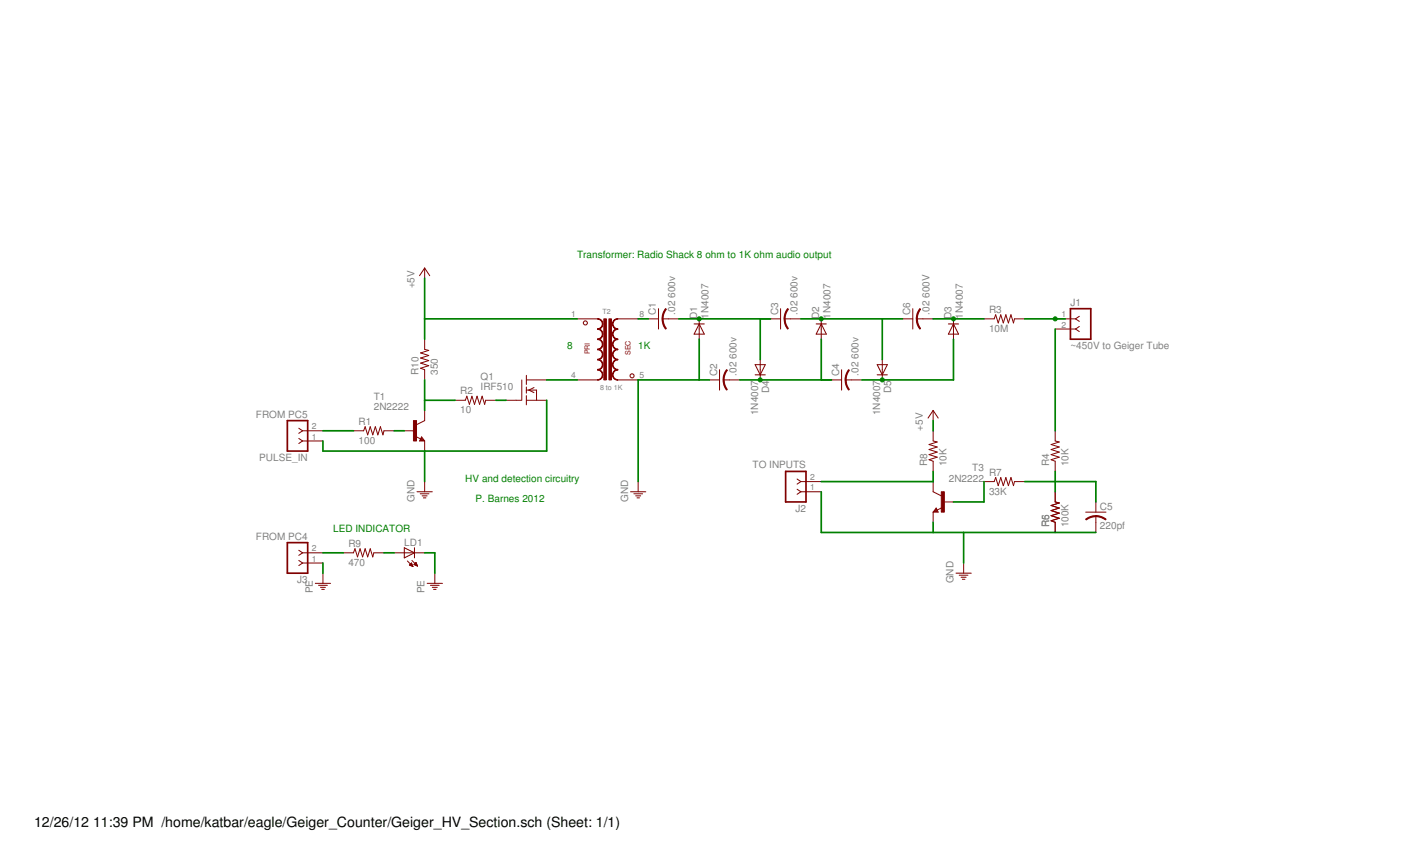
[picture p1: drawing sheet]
<svg xmlns="http://www.w3.org/2000/svg" width="356mm" height="216mm" viewBox="0 0 356 216" stroke-linecap="round" stroke-linejoin="round" font-family="sans-serif">
<g fill="#800000" stroke="#800000" stroke-width=".25">
<path d="M95.9 107.5h2.5z"/>
<path d="M88.3 107.5h2.5z"/>
<path d="M91.2 106.5l-.4 1z"/>
<path d="M91.2 106.5l.6 2z"/>
<path d="M92.5 106.5l-.7 2z"/>
<path d="M92.5 106.5l.6 2z"/>
<path d="M93.7 106.5l-.6 2z"/>
<path d="M93.7 106.5l.7 2z"/>
<path d="M95 106.5l-.6 2z"/>
<path d="M95 106.5l.6 2z"/>
<path d="M95.9 107.5l-.3 1z"/>
<path d="M101 107.5h2.5z"/>
<path d="M106 110.1v2.5z"/>
<path d="M106 102.4v2.6z"/>
<path d="M104 106l2-1z"/>
<path d="M105.3 109l.7 1.1z"/>
<path d="M104.8 110.1h1.2z"/>
<path d="M105.3 109l-.5 1.1z"/>
<path d="M103.8 108.9l1.2 .7z"/>
<path d="M105 109.9h.8z"/>
<path d="M105.3 109.3l.5 .6z"/>
<path d="M105.3 109.3l-.3 .5z"/>
<path d="M105 109.8h.4z"/>
<path d="M105.3 109.6l.1 .2z"/>
<path d="M106 66.9v2.5z"/>
<path d="M106 66.9l1.3 1.9z"/>
<path d="M106 66.9l-1.2 1.9z"/>
<path d="M121.3 99.9h2.5z"/>
<path d="M113.7 99.9h2.5z"/>
<path d="M116.6 98.9l-.4 1z"/>
<path d="M116.6 98.9l.6 2z"/>
<path d="M117.9 98.9l-.7 2z"/>
<path d="M117.9 98.9l.6 2z"/>
<path d="M119.1 98.9l-.6 2z"/>
<path d="M119.1 98.9l.7 2z"/>
<path d="M120.4 98.9l-.6 2z"/>
<path d="M120.4 98.9l.6 2z"/>
<path d="M121.3 99.9l-.3 1z"/>
<path d="M131.4 94.8h5.1z"/>
<path d="M131.4 99.9h5.1z"/>
<path d="M126.4 99.9h2.5z"/>
<path d="M128.9 99.9h1.3z"/>
<path d="M131.4 96.6v.8z"/>
<path d="M131.4 97.4v.7z"/>
<path d="M131.4 93.7v2.3z"/>
<path d="M132.1 97.4l1.2-.7z"/>
<path d="M132.1 97.4l1.2 .6z"/>
<path d="M131.4 97.4h.7z"/>
<path d="M132.1 97.4h1.9z"/>
<path d="M134 97.4v2.5z"/>
<path d="M131.4 98.8v2.2z"/>
<path d="M130.3 94.8v5.1z"/>
<path d="M154.3 79.6h5.1z"/>
<path d="M144.1 79.6h5.1z"/>
<path d="M144.1 94.8h5.1z"/>
<path d="M154.3 94.8h5.1z"/>
<path d="M164.4 77v5.1z"/>
<path d="M165.5 79.6h1.5z"/>
<path d="M161.9 79.6h2.5z"/>
<path d="M167 79.6h2.5z"/>
<path d="M179.7 92.3v5.1z"/>
<path d="M180.7 94.8h1.5z"/>
<path d="M177.1 94.8h2.6z"/>
<path d="M182.2 94.8h2.6z"/>
<path d="M194.9 77v5.1z"/>
<path d="M195.9 79.6h1.6z"/>
<path d="M192.4 79.6h2.5z"/>
<path d="M197.5 79.6h2.5z"/>
<path d="M210.2 92.3v5.1z"/>
<path d="M211.2 94.8h1.5z"/>
<path d="M207.6 94.8h2.6z"/>
<path d="M212.7 94.8h2.5z"/>
<path d="M253.3 79.6h2.6z"/>
<path d="M245.7 79.6h2.6z"/>
<path d="M248.6 78.6l-.3 1z"/>
<path d="M248.6 78.6l.7 2z"/>
<path d="M249.9 78.6l-.6 2z"/>
<path d="M249.9 78.6l.6 2z"/>
<path d="M251.2 78.6l-.7 2z"/>
<path d="M251.2 78.6l.6 2z"/>
<path d="M252.5 78.6l-.7 2z"/>
<path d="M252.5 78.6l.6 2z"/>
<path d="M253.3 79.6l-.2 1z"/>
<path d="M75.6 110.1h5z"/>
<path d="M75.6 107.5h5z"/>
<path d="M74.6 109.4l1 .7z"/>
<path d="M74.6 110.7l1-.6z"/>
<path d="M74.6 106.9l1 .6z"/>
<path d="M74.6 108.2l1-.7z"/>
<path d="M263.5 79.6h5.1z"/>
<path d="M263.5 82.1h5.1z"/>
<path d="M268.6 79.6l.9 .6z"/>
<path d="M268.6 79.6l.9-.6z"/>
<path d="M268.6 82.1l.9 .7z"/>
<path d="M268.6 82.1l.9-.6z"/>
<path d="M263.5 107.5v2.6z"/>
<path d="M263.5 115.1v2.6z"/>
<path d="M262.5 114.7l1 .4z"/>
<path d="M262.5 114.7l2-.6z"/>
<path d="M262.5 113.5l2 .6z"/>
<path d="M262.5 113.5l2-.7z"/>
<path d="M262.5 112.2l2 .6z"/>
<path d="M262.5 112.2l2-.6z"/>
<path d="M262.5 111l2 .6z"/>
<path d="M262.5 111l2-.7z"/>
<path d="M263.5 110.1l1 .2z"/>
<path d="M263.5 122.7v2.6z"/>
<path d="M263.5 130.4v2.5z"/>
<path d="M262.5 130l1 .4z"/>
<path d="M262.5 130l2-.7z"/>
<path d="M262.5 128.7l2 .6z"/>
<path d="M262.5 128.7l2-.6z"/>
<path d="M262.5 127.4l2 .7z"/>
<path d="M262.5 127.4l2-.6z"/>
<path d="M262.5 126.2l2 .6z"/>
<path d="M262.5 126.2l2-.7z"/>
<path d="M263.5 125.3l1 .2z"/>
<path d="M271.1 127.8h5.1z"/>
<path d="M273.7 128.8v1.6z"/>
<path d="M273.7 125.3v2.5z"/>
<path d="M273.7 130.4v2.5z"/>
<path d="M227.9 77v5.1z"/>
<path d="M229 79.6h1.5z"/>
<path d="M225.4 79.6h2.5z"/>
<path d="M230.5 79.6h2.5z"/>
<path d="M240.6 140.5v2.6z"/>
<path d="M238.7 143.1h3.8z"/>
<path d="M239.5 143.6h2.2z"/>
<path d="M240 144.1h1.3z"/>
<path d="M240.3 144.6h.7z"/>
<path d="M253.3 120.2h2.6z"/>
<path d="M245.7 120.2h2.6z"/>
<path d="M248.6 119.2l-.3 1z"/>
<path d="M248.6 119.2l.7 2z"/>
<path d="M249.9 119.2l-.6 2z"/>
<path d="M249.9 119.2l.6 2z"/>
<path d="M251.2 119.2l-.7 2z"/>
<path d="M251.2 119.2l.6 2z"/>
<path d="M252.5 119.2l-.7 2z"/>
<path d="M252.5 119.2l.6 2z"/>
<path d="M253.3 120.2l-.2 1z"/>
<path d="M235.6 125.3h2.5z"/>
<path d="M233 127.8v2.6z"/>
<path d="M233 120.2v2.5z"/>
<path d="M233 122.7l2.1 1.1z"/>
<path d="M233.8 126.8l-.8 1z"/>
<path d="M233 127.8h1.3z"/>
<path d="M233.8 126.8l.5 1z"/>
<path d="M234 127.3l1.2-.6z"/>
<path d="M233.3 127.7h.7z"/>
<path d="M233.8 127.1l-.5 .6z"/>
<path d="M233.8 127.1l.2 .5z"/>
<path d="M233.7 127.6h.3z"/>
<path d="M233.8 127.3l-.1 .3z"/>
<path d="M233 102.4v2.6z"/>
<path d="M233 102.4l1.3 1.9z"/>
<path d="M233 102.4l-1.3 1.9z"/>
<path d="M200 122.7h5.1z"/>
<path d="M200 120.2h5.1z"/>
<path d="M199 122.1l1 .6z"/>
<path d="M199 123.4l1-.7z"/>
<path d="M199 119.6l1 .6z"/>
<path d="M199 120.8l1-.6z"/>
<path d="M106 120.2v2.5z"/>
<path d="M104.1 122.7h3.8z"/>
<path d="M104.9 123.3h2.2z"/>
<path d="M105.4 123.8h1.3z"/>
<path d="M105.7 124.3h.7z"/>
<path d="M159.4 120.2v2.5z"/>
<path d="M157.5 122.7h3.8z"/>
<path d="M158.3 123.3h2.2z"/>
<path d="M158.7 123.8h1.3z"/>
<path d="M159.1 124.3h.6z"/>
<path d="M106 84.7v2.5z"/>
<path d="M106 92.3v2.5z"/>
<path d="M105 91.9l1 .4z"/>
<path d="M105 91.9l2.1-.6z"/>
<path d="M105 90.6l2.1 .7z"/>
<path d="M105 90.6l2.1-.6z"/>
<path d="M105 89.4l2.1 .6z"/>
<path d="M105 89.4l2.1-.7z"/>
<path d="M105 88.1l2.1 .6z"/>
<path d="M105 88.1l2.1-.6z"/>
<path d="M106 87.2l1.1 .3z"/>
<path d="M233 107.5v2.6z"/>
<path d="M233 115.1v2.6z"/>
<path d="M232 114.7l1 .4z"/>
<path d="M232 114.7l2-.6z"/>
<path d="M232 113.5l2 .6z"/>
<path d="M232 113.5l2-.7z"/>
<path d="M232 112.2l2 .6z"/>
<path d="M232 112.2l2-.6z"/>
<path d="M232 111l2 .6z"/>
<path d="M232 111l2-.7z"/>
<path d="M233 110.1l1 .2z"/>
<path d="M174.6 82.1v2.6z"/>
<path d="M174.6 79.6v2.5z"/>
<path d="M174.6 80.9l1.3 2.5z"/>
<path d="M174.6 80.9l-1.3 2.5z"/>
<path d="M173.3 80.9h1.3z"/>
<path d="M173.3 83.4h2.6z"/>
<path d="M174.6 80.9h1.3z"/>
<path d="M205.1 82.1v2.6z"/>
<path d="M205.1 79.6v2.5z"/>
<path d="M205.1 80.9l1.3 2.5z"/>
<path d="M205.1 80.9l-1.3 2.5z"/>
<path d="M203.8 80.9h1.3z"/>
<path d="M203.8 83.4h2.6z"/>
<path d="M205.1 80.9h1.3z"/>
<path d="M238.1 82.1v2.6z"/>
<path d="M238.1 79.6v2.5z"/>
<path d="M238.1 80.9l1.3 2.5z"/>
<path d="M238.1 80.9l-1.3 2.5z"/>
<path d="M236.8 80.9h1.3z"/>
<path d="M236.8 83.4h2.6z"/>
<path d="M238.1 80.9h1.3z"/>
<path d="M189.8 89.7v2.6z"/>
<path d="M189.8 92.3v2.5z"/>
<path d="M188.6 91l1.2 2.6z"/>
<path d="M191.1 91l-1.3 2.6z"/>
<path d="M189.8 93.6h1.3z"/>
<path d="M188.6 91h2.5z"/>
<path d="M188.6 93.6h1.2z"/>
<path d="M220.3 89.7v2.6z"/>
<path d="M220.3 92.3v2.5z"/>
<path d="M219.1 91l1.2 2.6z"/>
<path d="M221.6 91l-1.3 2.6z"/>
<path d="M220.3 93.6h1.3z"/>
<path d="M219.1 91h2.5z"/>
<path d="M219.1 93.6h1.2z"/>
<path d="M75.6 140.5h5z"/>
<path d="M75.6 138h5z"/>
<path d="M74.6 139.9l1 .6z"/>
<path d="M74.6 141.2l1-.7z"/>
<path d="M74.6 137.3l1 .7z"/>
<path d="M74.6 138.6l1-.6z"/>
<path d="M93.3 138h2.6z"/>
<path d="M85.7 138h2.6z"/>
<path d="M88.6 137l-.3 1z"/>
<path d="M88.6 137l.7 2z"/>
<path d="M89.9 137l-.6 2z"/>
<path d="M89.9 137l.6 2z"/>
<path d="M91.2 137l-.7 2z"/>
<path d="M91.2 137l.6 2z"/>
<path d="M92.5 137l-.7 2z"/>
<path d="M92.5 137l.6 2z"/>
<path d="M93.3 138l-.2 1z"/>
<path d="M101 136.7l2.5 1.3z"/>
<path d="M101 139.3l2.5-1.3z"/>
<path d="M103.5 136.7v1.3z"/>
<path d="M103.5 138v1.3z"/>
<path d="M103.5 138h2.5z"/>
<path d="M98.4 138h2.6z"/>
<path d="M101 136.7v1.3z"/>
<path d="M101 138v1.3z"/>
<path d="M101 138h2.5z"/>
<path d="M101.7 140l1.4 1.4z"/>
<path d="M102.9 139.9l1.4 1.4z"/>
<path d="M102.2 141l.9 .4z"/>
<path d="M102.2 141l.5-.5z"/>
<path d="M102.7 140.5l.4 .9z"/>
<path d="M102.9 141.3h.2z"/>
<path d="M102.6 141.2h.4z"/>
<path d="M102.3 141.1h.7z"/>
<path d="M102.3 140.9h.6z"/>
<path d="M102.4 140.8h.5z"/>
<path d="M102.6 140.7h.2z"/>
<path d="M103.4 140.9l.9 .4z"/>
<path d="M103.9 140.4l-.5 .5z"/>
<path d="M103.9 140.4l.4 .9z"/>
<path d="M104.1 141.2h.1z"/>
<path d="M103.8 141.1h.4z"/>
<path d="M103.5 140.9h.6z"/>
<path d="M103.4 140.8h.7z"/>
<path d="M103.6 140.7h.4z"/>
<path d="M103.7 140.6h.3z"/>
<path d="M80.6 143.1v2.5z"/>
<path d="M78.7 145.6h3.8z"/>
<path d="M79.5 146.1h2.2z"/>
<path d="M80 146.6h1.3z"/>
<path d="M80.3 147.1h.7z"/>
<path d="M108.6 143.1v2.5z"/>
<path d="M106.7 145.6h3.8z"/>
<path d="M107.5 146.1h2.2z"/>
<path d="M107.9 146.6h1.3z"/>
<path d="M108.3 147.1h.6z"/>
<path d="M149.2 79.5a1.34 1.34 0 0 1 1.4 1.4 1.34 1.34 0 0 1-1.4 1.3v-.1a1.2 1.2 0 0 0 1.2-1.2 1.2 1.2 0 0 0-1.2-1.2z" fill-rule="evenodd"/>
<path d="M149.2 82.1a1.34 1.34 0 0 1 1.4 1.3 1.34 1.34 0 0 1-1.4 1.3v-.1a1.2 1.2 0 0 0 1.2-1.2 1.2 1.2 0 0 0-1.2-1.2z" fill-rule="evenodd"/>
<path d="M149.2 84.6a1.34 1.34 0 0 1 1.4 1.3 1.34 1.34 0 0 1-1.4 1.4v-.2a1.2 1.2 0 0 0 1.2-1.2 1.2 1.2 0 0 0-1.2-1.2z" fill-rule="evenodd"/>
<path d="M149.2 87.1a1.34 1.34 0 0 1 1.4 1.4 1.34 1.34 0 0 1-1.4 1.3v-.1a1.2 1.2 0 0 0 1.2-1.2 1.2 1.2 0 0 0-1.2-1.2z" fill-rule="evenodd"/>
<path d="M149.2 89.7a1.34 1.34 0 0 1 1.4 1.3 1.34 1.34 0 0 1-1.4 1.4v-.2a1.19 1.19 0 0 0 1.2-1.2 1.19 1.19 0 0 0-1.2-1.2z" fill-rule="evenodd"/>
<path d="M149.2 92.2a1.35 1.35 0 0 1 1.4 1.4 1.35 1.35 0 0 1-1.4 1.3v-.2a1.19 1.19 0 0 0 1.2-1.1 1.19 1.19 0 0 0-1.2-1.2z" fill-rule="evenodd"/>
<path d="M153.3 92.6l.8-.4 .2 .2a1.19 1.19 0 0 0-1.2 1.2 1.19 1.19 0 0 0 1.2 1.1v.2a1.35 1.35 0 0 1-1.3-.8 1.35 1.35 0 0 1 .3-1.5z" fill-rule="evenodd"/>
<path d="M153.3 90.1l.5-.4h.5v.1a1.19 1.19 0 0 0-1.2 1.2 1.19 1.19 0 0 0 1.2 1.2v.2a1.35 1.35 0 0 1-1.3-.9 1.35 1.35 0 0 1 .3-1.4z" fill-rule="evenodd"/>
<path d="M153.3 87.5l.5-.3 .5-.1v.2a1.2 1.2 0 0 0-1.2 1.2 1.2 1.2 0 0 0 1.2 1.2v.1a1.35 1.35 0 0 1-1.3-.8 1.35 1.35 0 0 1 .3-1.5z" fill-rule="evenodd"/>
<path d="M153.3 85l.5-.3 .5-.1v.1a1.2 1.2 0 0 0-1.2 1.2 1.2 1.2 0 0 0 1.2 1.2v.2a1.35 1.35 0 0 1-1.3-.8 1.35 1.35 0 0 1 .3-1.5z" fill-rule="evenodd"/>
<path d="M153.3 82.4l.5-.3h.5v.1a1.2 1.2 0 0 0-1.2 1.2 1.2 1.2 0 0 0 1.2 1.2v.1a1.35 1.35 0 0 1-1.3-.8 1.35 1.35 0 0 1 .3-1.5z" fill-rule="evenodd"/>
<path d="M153.3 79.9l.5-.3 .5-.1v.2a1.2 1.2 0 0 0-1.2 1.2 1.2 1.2 0 0 0 1.2 1.2v.1a1.35 1.35 0 0 1-1.3-.8 1.35 1.35 0 0 1 .3-1.5z" fill-rule="evenodd"/>
<path d="M166.2 77l.2 .2-.7 1.4-.1 1h-.3l.2-1.4z" fill-rule="evenodd"/>
<path d="M165.3 79.6h.3l.3 1.5 .5 .9-.2 .1-.7-1.2z" fill-rule="evenodd"/>
<path d="M181.4 92.3l.2 .1-.5 .9-.3 1.5h-.2l.2-1.3z" fill-rule="evenodd"/>
<path d="M180.6 94.8h.2l.3 1.5 .5 .9-.2 .2-.6-1.2z" fill-rule="evenodd"/>
<path d="M196.7 77l.2 .2-.5 .9-.4 1.5h-.2l.2-1.4z" fill-rule="evenodd"/>
<path d="M195.8 79.6h.3l.1 1 .7 1.4-.2 .1-.7-1.2z" fill-rule="evenodd"/>
<path d="M211.9 92.3l.2 .1-.5 .9-.3 1.5h-.3l.3-1.3z" fill-rule="evenodd"/>
<path d="M211 94.8h.3l.1 1 .7 1.4-.2 .2-.6-1.2z" fill-rule="evenodd"/>
<path d="M273.7 128.7l1.3 .2 1.2 .7-.1 .2-1.4-.7-1-.2z" fill-rule="evenodd"/>
<path d="M271.1 129.6l1.2-.7 1.4-.2v.3l-1.1 .1-1.3 .7z" fill-rule="evenodd"/>
<path d="M229.7 77l.2 .2-.7 1.4-.1 1h-.3l.2-1.4z" fill-rule="evenodd"/>
<path d="M228.8 79.6h.3l.1 1 .7 1.4-.2 .1-.7-1.2z" fill-rule="evenodd"/>
</g>
<g fill="#800000" stroke="#800000" stroke-width=".25">
<path d="M103.2 105h.8v5.1h-.8z"/>
<path d="M150.8 79.6h.6v15.2h-.6z"/>
<path d="M152.1 79.6h.6v15.2h-.6z"/>
<path d="M235.1 122.7h.7v5.1h-.7z"/>
</g>
<g fill="none" stroke="#800000" stroke-width=".25">
<circle cx="146.2" cy="80.6" r=".51"/>
<circle cx="157.8" cy="93.8" r=".51"/>
</g>
<g fill="#800000" stroke="#800000" stroke-width=".42">
<path d="M71.8 105h5z"/>
<path d="M76.8 105v7.6z"/>
<path d="M71.8 105v7.6z"/>
<path d="M71.8 112.6h5z"/>
<path d="M267.3 84.7h5.1z"/>
<path d="M267.3 77v7.7z"/>
<path d="M272.4 77v7.7z"/>
<path d="M267.3 77h5.1z"/>
<path d="M196.2 117.7h5.1z"/>
<path d="M201.3 117.7v7.6z"/>
<path d="M196.2 117.7v7.6z"/>
<path d="M196.2 125.3h5.1z"/>
<path d="M71.8 135.4h5z"/>
<path d="M76.8 135.4v7.7z"/>
<path d="M71.8 135.4v7.7z"/>
<path d="M71.8 143.1h5z"/>
</g>
<g fill="#008000" stroke="#008000" stroke-width=".42">
<path d="M98.4 107.5h2.6z"/>
<path d="M106 69.4v10.2z"/>
<path d="M106 79.6h38.1z"/>
<path d="M106 79.6v5.1z"/>
<path d="M233 105v2.5z"/>
<path d="M123.8 99.9h2.6z"/>
<path d="M136.5 94.8h7.6z"/>
<path d="M238.1 84.7v10.1z"/>
<path d="M215.2 94.8h5.1z"/>
<path d="M220.3 94.8h17.8z"/>
<path d="M80.6 107.5h7.7z"/>
<path d="M263.5 79.6h2.5z"/>
<path d="M255.9 79.6h7.6z"/>
<path d="M263.5 120.2v2.5z"/>
<path d="M263.5 117.7v2.5z"/>
<path d="M273.7 120.2v5.1z"/>
<path d="M263.5 120.2h10.2z"/>
<path d="M255.9 120.2h7.6z"/>
<path d="M263.5 82.1v25.4z"/>
<path d="M238.1 125.3h7.6z"/>
<path d="M245.7 120.2v5.1z"/>
<path d="M263.5 132.9h10.2z"/>
<path d="M233 130.4v2.5z"/>
<path d="M233 132.9h7.6z"/>
<path d="M240.6 132.9h22.9z"/>
<path d="M205.1 122.7v10.2z"/>
<path d="M205.1 132.9h27.9z"/>
<path d="M240.6 132.9v7.6z"/>
<path d="M159.4 94.8v25.4z"/>
<path d="M159.4 94.8h15.2z"/>
<path d="M174.6 94.8h2.5z"/>
<path d="M174.6 84.7v10.1z"/>
<path d="M136.5 99.9v12.7z"/>
<path d="M106 112.6h30.5z"/>
<path d="M80.6 110.1v2.5z"/>
<path d="M80.6 112.6h25.4z"/>
<path d="M106 112.6v7.6z"/>
<path d="M106 138h2.6z"/>
<path d="M108.6 138v5.1z"/>
<path d="M80.6 140.5v2.6z"/>
<path d="M106 99.9h7.7z"/>
<path d="M106 99.9v2.5z"/>
<path d="M106 94.8v5.1z"/>
<path d="M233 117.7v2.5z"/>
<path d="M205.1 120.2h27.9z"/>
<path d="M169.5 79.6h5.1z"/>
<path d="M174.6 79.6h17.8z"/>
<path d="M189.8 79.6h2.6z"/>
<path d="M189.8 79.6v10.1z"/>
<path d="M159.4 79.6h2.5z"/>
<path d="M205.1 84.7v10.1z"/>
<path d="M205.1 94.8h2.5z"/>
<path d="M189.8 94.8h17.8z"/>
<path d="M184.8 94.8h5z"/>
<path d="M200 79.6h5.1z"/>
<path d="M205.1 79.6h15.2z"/>
<path d="M220.3 79.6h5.1z"/>
<path d="M220.3 79.6v10.1z"/>
<path d="M233 79.6h5.1z"/>
<path d="M238.1 79.6h7.6z"/>
<path d="M80.6 138h5.1z"/>
<path d="M95.9 138h2.5z"/>
</g>
<g fill="#008000" stroke="#008000" stroke-width=".25">
<circle cx="220.3" cy="94.8" r=".51"/>
<circle cx="263.5" cy="79.6" r=".51"/>
<circle cx="174.6" cy="79.6" r=".51"/>
<circle cx="189.8" cy="94.8" r=".51"/>
<circle cx="205.1" cy="79.6" r=".51"/>
<circle cx="238.1" cy="79.6" r=".51"/>
</g>
<g font-size="3.5">
<text x="8.5" y="206.4">12/26/12</text>
<text x="23.2" y="206.4">11:39 PM /home/katbar/eagle/Geiger_Counter/Geiger_HV_Section.sch (Sheet: 1/1)</text>
</g>
<g font-size="2.5" fill="#008000">
<text x="144.1" y="64.4">Transformer: Radio Shack 8 ohm to 1K ohm audio output</text>
<text x="141.6" y="87.2">8</text>
<text x="159.4" y="87.2">1K</text>
<text x="116.2" y="120.2">HV and detection circuitry</text>
<text x="118.7" y="125.3">P. Barnes 2012</text>
<text x="83.2" y="132.9">LED INDICATOR</text>
</g>
<g font-size="2.5" fill="#808080">
<text x="103.5" y="72" transform="rotate(-90 103.5 72)">+5V</text>
<text x="168.6" y="74.4" transform="rotate(-90 168.6 74.4)">600v</text>
<text x="199.1" y="74.4" transform="rotate(-90 199.1 74.4)">600v</text>
<text x="232.1" y="74.4" transform="rotate(-90 232.1 74.4)">600V</text>
<text x="267.3" y="76.3">J1</text>
<text x="163.8" y="78.6" transform="rotate(-90 163.8 78.6)">C1</text>
<text x="168.6" y="78.6" transform="rotate(-90 168.6 78.6)">.02</text>
<text x="174.1" y="79.6" transform="rotate(-90 174.1 79.6)">D1</text>
<text x="176.9" y="79.6" transform="rotate(-90 176.9 79.6)">1N4007</text>
<text x="194.3" y="78.6" transform="rotate(-90 194.3 78.6)">C3</text>
<text x="199.1" y="78.6" transform="rotate(-90 199.1 78.6)">.02</text>
<text x="204.6" y="79.6" transform="rotate(-90 204.6 79.6)">D2</text>
<text x="207.4" y="79.6" transform="rotate(-90 207.4 79.6)">1N4007</text>
<text x="227.3" y="78.6" transform="rotate(-90 227.3 78.6)">C6</text>
<text x="232.1" y="78.6" transform="rotate(-90 232.1 78.6)">.02</text>
<text x="237.6" y="79.6" transform="rotate(-90 237.6 79.6)">D3</text>
<text x="240.4" y="79.6" transform="rotate(-90 240.4 79.6)">1N4007</text>
<text x="247" y="82.9">10M</text>
<text x="247" y="78.1">R3</text>
<text x="183.9" y="89.6" transform="rotate(-90 183.9 89.6)">600v</text>
<text x="214.4" y="89.6" transform="rotate(-90 214.4 89.6)">600v</text>
<text x="267.3" y="87.2">~450V to Geiger Tube</text>
<text x="104.5" y="93.6" transform="rotate(-90 104.5 93.6)">R10</text>
<text x="109.3" y="93.6" transform="rotate(-90 109.3 93.6)">350</text>
<text x="120" y="94.8">Q1</text>
<text x="179.1" y="93.8" transform="rotate(-90 179.1 93.8)">C2</text>
<text x="183.9" y="93.8" transform="rotate(-90 183.9 93.8)">.02</text>
<text x="209.5" y="93.8" transform="rotate(-90 209.5 93.8)">C4</text>
<text x="214.4" y="93.8" transform="rotate(-90 214.4 93.8)">.02</text>
<text x="93.3" y="99.9">T1</text>
<text x="114.9" y="98.4">R2</text>
<text x="120" y="97.4">IRF510</text>
<text x="192.1" y="98" transform="rotate(-90 192.1 98)">D4</text>
<text x="222.6" y="98" transform="rotate(-90 222.6 98)">D5</text>
<text x="63.9" y="104.2">FROM PC5</text>
<text x="89.5" y="106">R1</text>
<text x="93.3" y="102.4">2N2222</text>
<text x="114.9" y="103.2">10</text>
<text x="189.3" y="103.6" transform="rotate(-90 189.3 103.6)">1N4007</text>
<text x="219.8" y="103.6" transform="rotate(-90 219.8 103.6)">1N4007</text>
<text x="230.5" y="107.5" transform="rotate(-90 230.5 107.5)">+5V</text>
<text x="89.5" y="110.8">100</text>
<text x="64.7" y="115.1">PULSE_IN</text>
<text x="187.9" y="116.9">TO INPUTS</text>
<text x="231.5" y="116.4" transform="rotate(-90 231.5 116.4)">R8</text>
<text x="236.3" y="116.4" transform="rotate(-90 236.3 116.4)">10K</text>
<text x="242.8" y="117.7">T3</text>
<text x="247" y="118.7">R7</text>
<text x="262" y="116.4" transform="rotate(-90 262 116.4)">R4</text>
<text x="266.8" y="116.4" transform="rotate(-90 266.8 116.4)">10K</text>
<text x="103.5" y="125.3" transform="rotate(-90 103.5 125.3)">GND</text>
<text x="156.8" y="125.3" transform="rotate(-90 156.8 125.3)">GND</text>
<text x="236.9" y="120.2">2N2222</text>
<text x="247" y="123.5">33K</text>
<text x="198.6" y="127.8">J2</text>
<text x="262" y="131.6" transform="rotate(-90 262 131.6)">R5</text>
<text x="262" y="129.8" transform="rotate(-90 262 129.8)">6</text>
<text x="266.8" y="131.6" transform="rotate(-90 266.8 131.6)">100K</text>
<text x="274.7" y="127.2">C5</text>
<text x="63.9" y="134.7">FROM PC4</text>
<text x="87" y="136.5">R9</text>
<text x="100.9" y="136.2">LD1</text>
<text x="274.7" y="132">220pf</text>
<text x="87" y="141.3">470</text>
<text x="74.2" y="145.6">J3</text>
<text x="78.1" y="148.1" transform="rotate(-90 78.1 148.1)">PE</text>
<text x="106" y="148.1" transform="rotate(-90 106 148.1)">PE</text>
<text x="238.1" y="145.6" transform="rotate(-90 238.1 145.6)">GND</text>
</g>
<g font-size="2.1" fill="#808080">
<text x="142.6" y="79.2">1</text>
<text x="159.7" y="79.2">8</text>
<text x="265.1" y="79.2">1</text>
<text x="265.1" y="81.8">2</text>
<text x="142.6" y="94.5">4</text>
<text x="159.7" y="94.5">5</text>
<text x="77.9" y="107.2">2</text>
<text x="77.9" y="109.7">1</text>
<text x="202.3" y="119.9">2</text>
<text x="202.3" y="122.4">1</text>
<text x="77.9" y="137.6">2</text>
<text x="77.9" y="140.2">1</text>
</g>
<g font-size="1.8" fill="#808080">
<text x="150.5" y="78.3">T2</text>
<text x="149.8" y="97.4">8 to 1K</text>
</g>
<g font-size="1.8" fill="#800000">
<text x="147.3" y="88.5" transform="rotate(-90 147.3 88.5)">PRI</text>
<text x="157.5" y="88.6" transform="rotate(-90 157.5 88.6)">SEC</text>
</g>
</svg>
